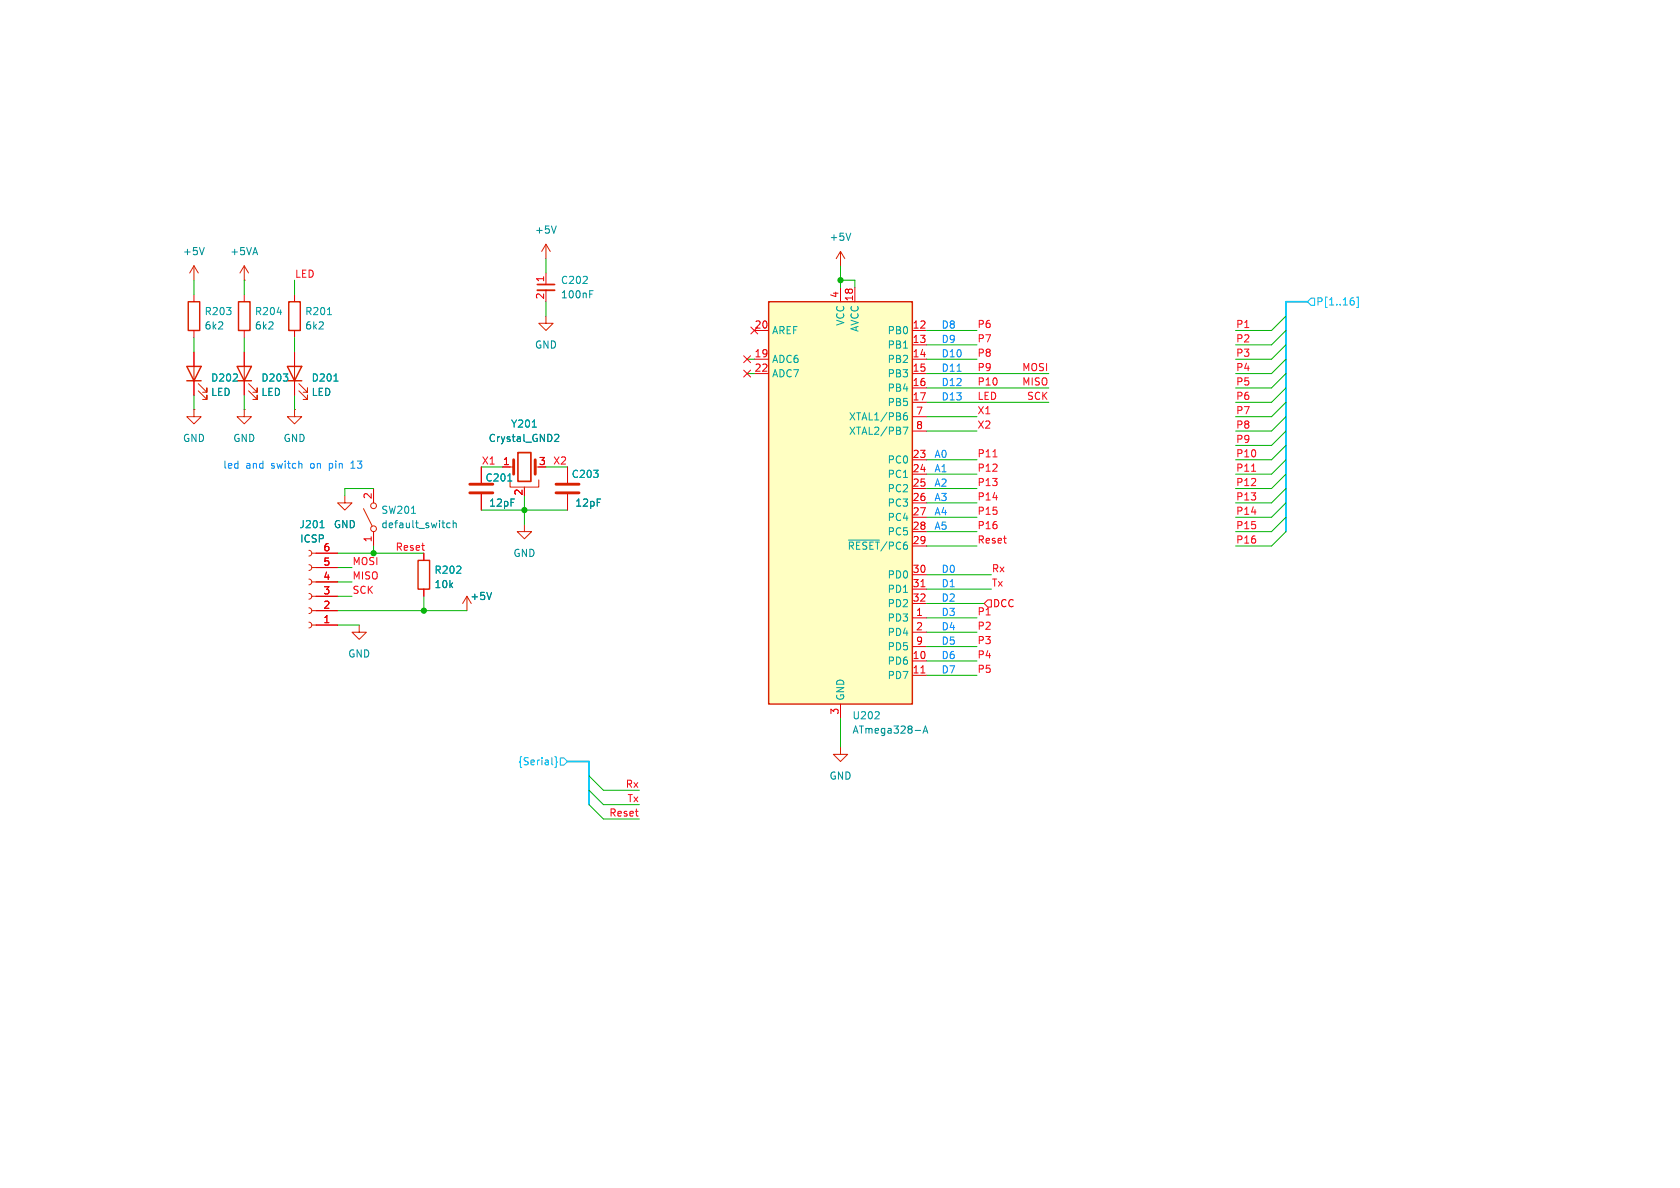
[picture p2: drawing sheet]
<svg xmlns="http://www.w3.org/2000/svg" width="297mm" height="210mm" viewBox="0 0 297 210" stroke-linecap="round" stroke-linejoin="round" font-family="sans-serif">
<path d="M33.3 53.3h2v5.1h-2zM33 64.8h2.6l-1.3 2.5zM33 67.3h2.6M41.9 64.8h2.5l-1.2 2.5zM41.9 67.3h2.5M50.8 64.8h2.5l-1.2 2.5zM50.8 67.3h2.5M73.9 99.1h2v5h-2z" fill="none" stroke="#d72100" stroke-width=".25"/>
<g fill="none" stroke="#df0000" stroke-width=".18">
<path d="M34.3 52.1v1.2M34.3 58.4v1.3M43.2 49.5h.1M34.3 72.4h.1M34.3 62.2v2.6M34.3 67.3v2.6M43.2 72.4h.1M43.2 62.2v2.6M43.2 67.3v2.6M52.1 72.4h.1M52.1 62.2v2.6M52.1 67.3v2.6"/>
<path d="M55.9 97.8h3.8M66 86.4v2.5M66 94v2.5M74.9 97.8v1.3M88.9 82.6h1.3M100.3 82.6v2.7M100.3 87.4v2.8M55.9 110.5h3.8M55.9 108h3.8M55.9 105.4h3.8M55.9 102.9h3.8M55.9 100.3h3.8"/>
<path d="M74.9 104.1v1.3"/>
</g>
<g fill="none" stroke="#d72100" stroke-width=".18">
<path d="M34.3 47v2.5M34.3 47l-.8 1.3M34.3 47l.8 1.3M43.2 47v2.5M43.2 47l-.8 1.3M43.2 47l.7 1.3M148.6 44.5l-.8 1.2M148.6 44.5v2.5M148.6 44.5l.8 1.2M34.3 72.4v1.3h1.3l-1.3 1.2-1.3-1.2h1.3M34.3 64.8v2.5M35.1 69.1l1.5 1.5v-.7v.7h-.8"/>
<path d="M35.1 67.8l1.5 1.5v-.7v.7h-.8M43.2 72.4v1.3h1.2l-1.2 1.2-1.3-1.2h1.3M43.2 64.8v2.5M43.9 69.1l1.6 1.5v-.7v.7h-.8M43.9 67.8l1.6 1.5v-.7v.7h-.8M52.1 72.4v1.3h1.2l-1.2 1.2-1.3-1.2h1.3M52.1 64.8v2.5M52.8 69.1l1.6 1.5v-.7v.7h-.8M52.8 67.8l1.6 1.5v-.7v.7h-.8M54.6 97.3l.4 .1 .1 .4-.1 .3-.4 .2M54.6 99.8l.4 .2 .1 .3-.1 .4-.4 .1M55.1 97.8h.8"/>
<path d="M64.3 89.9l1.5 3.1M90.2 84.8v1.3h5v-1.3M90.2 82.6h.6M92.7 86.1v.3M94.6 82.6h.6M54.6 102.4l.4 .1 .1 .4-.1 .3-.4 .2M54.6 104.9l.4 .2 .1 .3-.1 .4-.4 .1M54.6 107.4l.4 .2 .1 .4-.1 .3-.4 .2M54.6 110l.4 .1 .1 .4-.1 .3-.4 .2M55.1 100.3h.8M55.1 102.9h.8M55.1 105.4h.8"/>
<path d="M55.1 108h.8M55.1 110.5h.8M63.5 110.5v1.3h1.3l-1.3 1.2-1.3-1.2h1.3"/>
<circle cx="66" cy="93.5" r=".51"/>
<circle cx="66" cy="89.4" r=".51"/>
</g>
<path d="M59 67.4h.8M94.1 75.5h.7M56.6 93.3h.7M72.7 90.7h.8" fill="none" stroke="#00a0a0" stroke-width=".18"/>
<path d="M36.1 43.8l-.4 1.2M150.4 41.2l-.4 1.3M98.1 76.8h.4l.3 .3-.8 .9h.8M79 93l.2 .3 .4-.1M79.6 92.5l-.4-.1-.2 .3M80.1 92.6l.2-.2 .3 .1 .1 .8M80.1 92v1.3" fill="none" stroke="#008e8e" stroke-width=".18"/>
<path d="M90.8 81.3v2.5M94.6 81.3v2.5M98.3 85.6h4.1M98.3 87.1h4.1" fill="none" stroke="#d72100" stroke-width=".51"/>
<path d="M91.6 80h2.3v5.1h-2.3z" fill="none" stroke="#d72100" stroke-width=".3"/>
<path d="M135.9 53.3h25.4v71.2h-25.4z" fill="#ffffc2"/>
<path d="M42.2 53.3h2v5.1h-2zM51.1 53.3h2v5.1h-2zM135.9 53.3h25.4v71.2h-25.4z" fill="none" stroke="#d72100" stroke-width=".25"/>
<g fill="none" stroke="#df0000" stroke-width=".18">
<path d="M43.2 52.1v1.2M43.2 58.4v1.3M52.1 52.1v1.2M52.1 58.4v1.3M96.5 48.3v2M96.5 51.3v2M133.3 58.4h2.6M148.6 50.8v2.5M151.1 50.8v2.5M161.3 58.4h2.5M34.3 62.2v2.6M34.3 67.3v2.6"/>
<path d="M43.2 62.2v2.6M43.2 67.3v2.6M52.1 62.2v2.6M52.1 67.3v2.6M133.3 63.5h2.6M133.3 66h2.6M161.3 61h2.5M161.3 63.5h2.5M161.3 66h2.5M161.3 68.6h2.5M161.3 71.1h2.5M161.3 73.7h2.5"/>
<path d="M161.3 76.2h2.5M55.9 97.8h3.8M74.9 97.8v1.3M85.1 82.6v2.7M85.1 87.4v2.8M88.9 82.6h1.3M100.3 82.6v2.7M100.3 87.4v2.8M161.3 81.3h2.5M161.3 83.8h2.5M161.3 86.4h2.5M161.3 88.9h2.5"/>
<path d="M161.3 91.4h2.5M161.3 94h2.5M161.3 96.5h2.5M55.9 110.5h3.8M55.9 108h3.8M55.9 105.4h3.8M55.9 102.9h3.8M55.9 100.3h3.8M74.9 104.1v1.3M161.3 109.2h2.5M161.3 116.8h2.5M161.3 119.4h2.5"/>
<path d="M161.3 111.8h2.5M161.3 101.6h2.5M161.3 104.1h2.5M161.3 106.7h2.5M161.3 114.3h2.5M148.6 124.5v2.5"/>
</g>
<path d="M162.8 119h.7M162.8 103.7h.7" fill="none" stroke="#e70000" stroke-width=".18"/>
<path d="M49 55.2h.8M57.9 55.6h.7M59 67.4h.8M94.1 75.5h.7M159.7 75.5h.8l-.5 1.3M159.8 73.6l.4-.1 .2 .2-.1 .5h-.3l-.2-.1M160.3 73h-.3l-.2 .3M56.6 93.3h.7M89.8 85h.7M150 95.5h5.5M154.7 127.1h.7M155.4 125.9v.4" fill="none" stroke="#00a0a0" stroke-width=".18"/>
<path d="M98.3 39.9l-.4 1.3M104.3 52h.4M104.3 51.4h.6M98.1 76.8h.4l.3 .3-.8 .9h.8M86.9 104.7l-.4 1.3M161.8 129.1h1M163.2 129.6l.4-1.3 .4 1.3M163.3 129.2h.6" fill="none" stroke="#008e8e" stroke-width=".18"/>
<path d="M96.5 55.9v1.3h1.3l-1.3 1.2-1.3-1.2h1.3M96.5 43.2l-.7 1.3M96.5 43.2v2.5M96.5 43.2l.8 1.3M61 87.6v1.3h1.2l-1.2 1.3-1.3-1.3h1.3M92.7 92.7v1.3h1.3l-1.3 1.3-1.3-1.3h1.3M81.8 106.7l.7-1.3v2.6M148.6 132.1v1.3h1.3l-1.3 1.2-1.3-1.2h1.3" fill="none" stroke="#d72100" stroke-width=".18"/>
<path d="M83.1 85.6h4M83.1 87.1h4" fill="none" stroke="#d72100" stroke-width=".51"/>
<path d="M95 51.3h3" fill="none" stroke="#d72100" stroke-width=".33"/>
<path d="M95 50.3h3" fill="none" stroke="#d72100" stroke-width=".3"/>
<path d="M174.6 106h.7v1.3h-.7l-.6-.6z" fill="none" stroke="#eb000a" stroke-width=".18"/>
<path d="M231.8 52.7h.6v1.3h-.6l-.7-.7zM239.1 52.6h.2M239.2 53.1l.2 .3v.3l-.2 .2M239.8 52.5h.3v1.8h-.3M97.6 135.1l.1 .1M98.1 133.7l.2 .2v.6l.2 .2-.2 .2v.6l-.2 .2M99.1 134h.6l.6 .6-.6 .7h-.6z" fill="none" stroke="#00c8ff" stroke-width=".18"/>
<path d="M175.5 80.8h.8M221.3 83.3h.7" fill="none" stroke="#f70b18" stroke-width=".18"/>
<path d="M169.2 65.6h.7M62 82.8h.8M62.3 81.7l-.3 .2" fill="none" stroke="#068aff" stroke-width=".18"/>
<path d="M231.1 53.3h-3.8v40.7M100.3 134.6h3.8v7.6" fill="none" stroke="#00c8ff" stroke-width=".3"/>
<g fill="none" stroke="#00b200" stroke-width=".18">
<path d="M34.3 49.5v2.6M34.3 59.7v2.5M43.2 49.5v2.6M43.2 59.7v2.5M52.1 49.5v2.6M52.1 59.7v2.5M96.5 45.7v2.6M96.5 53.3v2.6M148.6 47v3.8M148.6 49.5h2.5v1.3M163.8 58.4h8.9M227.3 58.4l-2.5 2.6h-6.4"/>
<path d="M227.3 55.9l-2.5 2.5h-6.4M34.3 69.9v2.5M43.2 69.9v2.5M52.1 69.9v2.5M132.1 63.5h1.2M132.1 66h1.2M163.8 61h8.9M163.8 71.1h21.6M163.8 68.6h21.6M163.8 63.5h8.9M163.8 76.2h8.9M163.8 73.7h8.9"/>
<path d="M163.8 66h21.6M227.3 68.6l-2.5 2.5h-6.4M227.3 66l-2.5 2.6h-6.4M227.3 78.7l-2.5 2.6h-6.4M227.3 61l-2.5 2.5h-6.4M227.3 73.7l-2.5 2.5h-6.4M227.3 71.1l-2.5 2.6h-6.4M227.3 63.5l-2.5 2.5h-6.4M227.3 76.2l-2.5 2.5h-6.4M59.7 97.8h15.2M66 96.5v1.3M66 86.4h-5v1.2"/>
<path d="M85.1 90.2h15.2M85.1 82.6h3.8M92.7 87.6v5.1M96.5 82.6h3.8M163.8 94h8.9M163.8 86.4h8.9M163.8 96.5h8.9M163.8 91.4h8.9M163.8 81.3h8.9M163.8 83.8h8.9M163.8 88.9h8.9M227.3 91.4l-2.5 2.6h-6.4"/>
<path d="M227.3 83.8l-2.5 2.6h-6.4M227.3 94l-2.5 2.5h-6.4M227.3 88.9l-2.5 2.5h-6.4M227.3 81.3l-2.5 2.5h-6.4M227.3 86.4l-2.5 2.5h-6.4M59.7 100.3h2.5M59.7 108h22.8M59.7 105.4h2.5M59.7 102.9h2.5M59.7 110.5h3.8M74.9 105.4v2.6M163.8 116.8h8.9"/>
<path d="M163.8 109.2h8.9M163.8 114.3h8.9M163.8 111.8h8.9M163.8 106.7h10.2M163.8 101.6h11.5M163.8 104.1h11.5M163.8 119.4h8.9M104.1 139.7l2.6 2.5h6.3M104.1 137.2l2.6 2.5h6.3M148.6 127v5.1M104.1 142.2l2.6 2.6h6.3"/>
</g>
<path d="M132.7 57.8l1.3 1.2M134 57.8l-1.3 1.2M131.5 65.4l1.2 1.2M131.5 62.9l1.2 1.2M132.7 65.4l-1.2 1.2M132.7 62.9l-1.2 1.2" fill="none" stroke="#e40014" stroke-width=".18"/>
<g fill="#00a400" stroke="#00a400" stroke-width=".18">
<circle cx="148.6" cy="49.5" r=".46"/>
<circle cx="92.7" cy="90.2" r=".46"/>
<circle cx="66" cy="97.8" r=".46"/>
<circle cx="74.9" cy="108" r=".46"/>
</g>
<g font-size="1.8" fill="#008e8e">
<text x="94.5" y="41.5">+5V</text>
<text x="32.3" y="45.3">+5V</text>
<text x="40.6" y="45.3">+5VA</text>
<text x="146.6" y="42.8">+5V</text>
<text x="99.1" y="52.9">100nF</text>
<text x="36.1" y="58.4">6k2</text>
<text x="45" y="58.4">6k2</text>
<text x="53.9" y="58.4">6k2</text>
<text x="94.5" y="61.8">GND</text>
<text x="37.2" y="70.2">LED</text>
<text x="46.1" y="70.2">LED</text>
<text x="55" y="70.2">LED</text>
<text x="32.3" y="78.3">GND</text>
<text x="41.1" y="78.3">GND</text>
<text x="50" y="78.3">GND</text>
<text x="86.3" y="78.3">Crystal_GND2</text>
<text x="86.4" y="89.8">12pF</text>
<text x="101.6" y="89.8">12pF</text>
<text x="58.9" y="93.6">GND</text>
<text x="67.3" y="93.6">default_switch</text>
<text x="53" y="96.1">ICSP</text>
<text x="90.7" y="98.7">GND</text>
<text x="76.7" y="104.2">10k</text>
<text x="83.1" y="106.3">+5V</text>
<text x="61.5" y="116.4">GND</text>
<text x="150.6" y="129.9">ATmega328-A</text>
<text x="146.6" y="138">GND</text>
</g>
<g font-size="1.8" fill="#f70b18">
<text x="52.1" y="49.2">LED</text>
<text x="172.7" y="58.1">P6</text>
<text x="218.4" y="58.1">P1</text>
<text x="172.7" y="60.6">P7</text>
<text x="172.7" y="63.2">P8</text>
<text x="172.7" y="65.7">P9</text>
<text x="180.6" y="65.7">MOSI</text>
<text x="218.4" y="65.7">P4</text>
<text x="218.4" y="63.2">P3</text>
<text x="218.4" y="60.6">P2</text>
<text x="172.7" y="68.2">P10</text>
<text x="172.7" y="70.8">LED</text>
<text x="180.6" y="68.2">MISO</text>
<text x="181.5" y="70.8">SCK</text>
<text x="218.4" y="68.2">P5</text>
<text x="218.4" y="70.8">P6</text>
<text x="172.7" y="73.3">X1</text>
<text x="172.7" y="75.9">X2</text>
<text x="218.4" y="73.3">P7</text>
<text x="218.4" y="75.9">P8</text>
<text x="85.1" y="82.2">X1</text>
<text x="97.7" y="82.2">X2</text>
<text x="172.7" y="83.5">P12</text>
<text x="172.7" y="80.9">P11</text>
<text x="218.4" y="78.4">P9</text>
<text x="218.4" y="83.5">P11</text>
<text x="218.4" y="80.9">P10</text>
<text x="172.7" y="88.6">P14</text>
<text x="172.7" y="86">P13</text>
<text x="218.4" y="86">P12</text>
<text x="218.4" y="88.6">P13</text>
<text x="172.7" y="93.6">P16</text>
<text x="172.7" y="91.1">P15</text>
<text x="218.4" y="93.6">P15</text>
<text x="218.4" y="91.1">P14</text>
<text x="62.2" y="100">MOSI</text>
<text x="69.8" y="97.4">Reset</text>
<text x="172.7" y="96.2">Reset</text>
<text x="175.3" y="101.3">Rx</text>
<text x="218.4" y="96.2">P16</text>
<text x="62.2" y="105.1">SCK</text>
<text x="62.2" y="102.5">MISO</text>
<text x="175.3" y="103.8">Tx</text>
<text x="172.7" y="108.9">P1</text>
<text x="172.7" y="114">P3</text>
<text x="172.7" y="111.4">P2</text>
<text x="172.7" y="116.5">P4</text>
<text x="172.7" y="119">P5</text>
<text x="110.5" y="139.4">Rx</text>
<text x="110.8" y="141.9">Tx</text>
<text x="107.6" y="144.4">Reset</text>
</g>
<g font-size="1.8" fill="#e70000">
<text x="96.3" y="53" transform="rotate(-90 96.3 53)">2</text>
<text x="96.3" y="50" transform="rotate(-90 96.3 50)">1</text>
<text x="148.3" y="52.8" transform="rotate(-90 148.3 52.8)">4</text>
<text x="150.9" y="53.4" transform="rotate(-90 150.9 53.4)">18</text>
<text x="133.3" y="58.2">20</text>
<text x="161.2" y="58.2">12</text>
<text x="133.3" y="63.2">19</text>
<text x="133.3" y="65.8">22</text>
<text x="161.2" y="60.7">13</text>
<text x="161.2" y="63.2">14</text>
<text x="161.2" y="65.8">15</text>
<text x="161.2" y="68.3">16</text>
<text x="161.2" y="70.9">17</text>
<text x="161.9" y="73.4">7</text>
<text x="161.9" y="75.9">8</text>
<text x="88.8" y="82.3">1</text>
<text x="95.2" y="82.3">3</text>
<text x="161.2" y="81">23</text>
<text x="161.2" y="83.6">24</text>
<text x="65.8" y="88.3" transform="rotate(-90 65.8 88.3)">2</text>
<text x="92.5" y="87.7" transform="rotate(-90 92.5 87.7)">2</text>
<text x="161.2" y="86.1">25</text>
<text x="161.2" y="88.6">26</text>
<text x="65.8" y="96" transform="rotate(-90 65.8 96)">1</text>
<text x="161.2" y="91.2">27</text>
<text x="161.2" y="93.7">28</text>
<text x="57.1" y="100.1">5</text>
<text x="57.1" y="97.5">6</text>
<text x="161.2" y="96.3">29</text>
<text x="161.2" y="101.3">30</text>
<text x="57.1" y="107.7">2</text>
<text x="57.1" y="105.2">3</text>
<text x="57.1" y="102.6">4</text>
<text x="161.2" y="103.9">31</text>
<text x="161.2" y="106.4">32</text>
<text x="57.1" y="110.2">1</text>
<text x="161.9" y="109">1</text>
<text x="161.9" y="111.5">2</text>
<text x="161.2" y="116.6">10</text>
<text x="161.2" y="119.1">11</text>
<text x="161.9" y="114">9</text>
<text x="148.3" y="126.4" transform="rotate(-90 148.3 126.4)">3</text>
</g>
<g font-size="1.8" fill="#00a0a0">
<text x="99.1" y="50.4">C202</text>
<text x="36.1" y="55.9">R203</text>
<text x="45" y="55.9">R204</text>
<text x="53.9" y="55.9">R201</text>
<text x="136.4" y="59.3">AREF</text>
<text x="149.5" y="57.7" transform="rotate(-90 149.5 57.7)">VCC</text>
<text x="152" y="58.8" transform="rotate(-90 152 58.8)">AVCC</text>
<text x="156.8" y="59.3">PB0</text>
<text x="136.4" y="64.4">ADC6</text>
<text x="156.8" y="61.8">PB1</text>
<text x="156.8" y="64.4">PB2</text>
<text x="37.2" y="67.7">D202</text>
<text x="46.1" y="67.7">D203</text>
<text x="55" y="67.7">D201</text>
<text x="136.4" y="66.9">ADC7</text>
<text x="156.8" y="66.9">PB3</text>
<text x="156.8" y="69.4">PB4</text>
<text x="156.8" y="72">PB5</text>
<text x="90.2" y="75.8">Y201</text>
<text x="150" y="74.5">XTAL1/PB6</text>
<text x="150" y="77.1">XTAL2/PB7</text>
<text x="156.8" y="82.1">PC0</text>
<text x="85.7" y="85.3">C201</text>
<text x="101" y="84.7">C203</text>
<text x="156.8" y="84.7">PC1</text>
<text x="156.8" y="87.2">PC2</text>
<text x="156.8" y="89.8">PC3</text>
<text x="52.8" y="93.6">J201</text>
<text x="67.3" y="91">SW201</text>
<text x="156.8" y="92.3">PC4</text>
<text x="156.8" y="94.8">PC5</text>
<text x="76.7" y="101.6">R202</text>
<text x="149.8" y="97.4">~{RESET}/PC6</text>
<text x="156.8" y="102.5">PD0</text>
<text x="156.8" y="105">PD1</text>
<text x="156.8" y="107.5">PD2</text>
<text x="156.8" y="110.1">PD3</text>
<text x="156.8" y="112.6">PD4</text>
<text x="156.8" y="117.7">PD6</text>
<text x="156.8" y="115.2">PD5</text>
<text x="149.5" y="124" transform="rotate(-90 149.5 124)">GND</text>
<text x="156.8" y="120.2">PD7</text>
<text x="150.6" y="127.4">U202</text>
</g>
<g font-size="1.8" fill="#068aff">
<text x="166.4" y="58.2">D8</text>
<text x="166.4" y="65.8">D11</text>
<text x="166.4" y="63.3">D10</text>
<text x="166.4" y="60.7">D9</text>
<text x="166.4" y="70.9">D13</text>
<text x="166.4" y="68.3">D12</text>
<text x="39.4" y="82.9">led</text>
<text x="43.4" y="82.9">and</text>
<text x="48.1" y="82.9">switch</text>
<text x="55.2" y="82.9">on</text>
<text x="58.6" y="82.9">pin</text>
<text x="62.7" y="82.9">13</text>
<text x="165.1" y="83.6">A1</text>
<text x="165.1" y="81">A0</text>
<text x="165.1" y="88.7">A3</text>
<text x="165.1" y="86.1">A2</text>
<text x="165.1" y="93.7">A5</text>
<text x="165.1" y="91.2">A4</text>
<text x="166.4" y="101.4">D0</text>
<text x="166.4" y="106.4">D2</text>
<text x="166.4" y="103.9">D1</text>
<text x="166.4" y="111.5">D4</text>
<text x="166.4" y="109">D3</text>
<text x="166.4" y="114.1">D5</text>
<text x="166.4" y="119.1">D7</text>
<text x="166.4" y="116.6">D6</text>
</g>
<g font-size="1.8" fill="#00c8ff">
<text x="232.6" y="54.2">P[1..16]</text>
<text x="91.5" y="135.5">{Serial}</text>
</g>
<text font-size="1.8" fill="#eb000a" x="175.5" y="107.5">DCC</text>
</svg>
